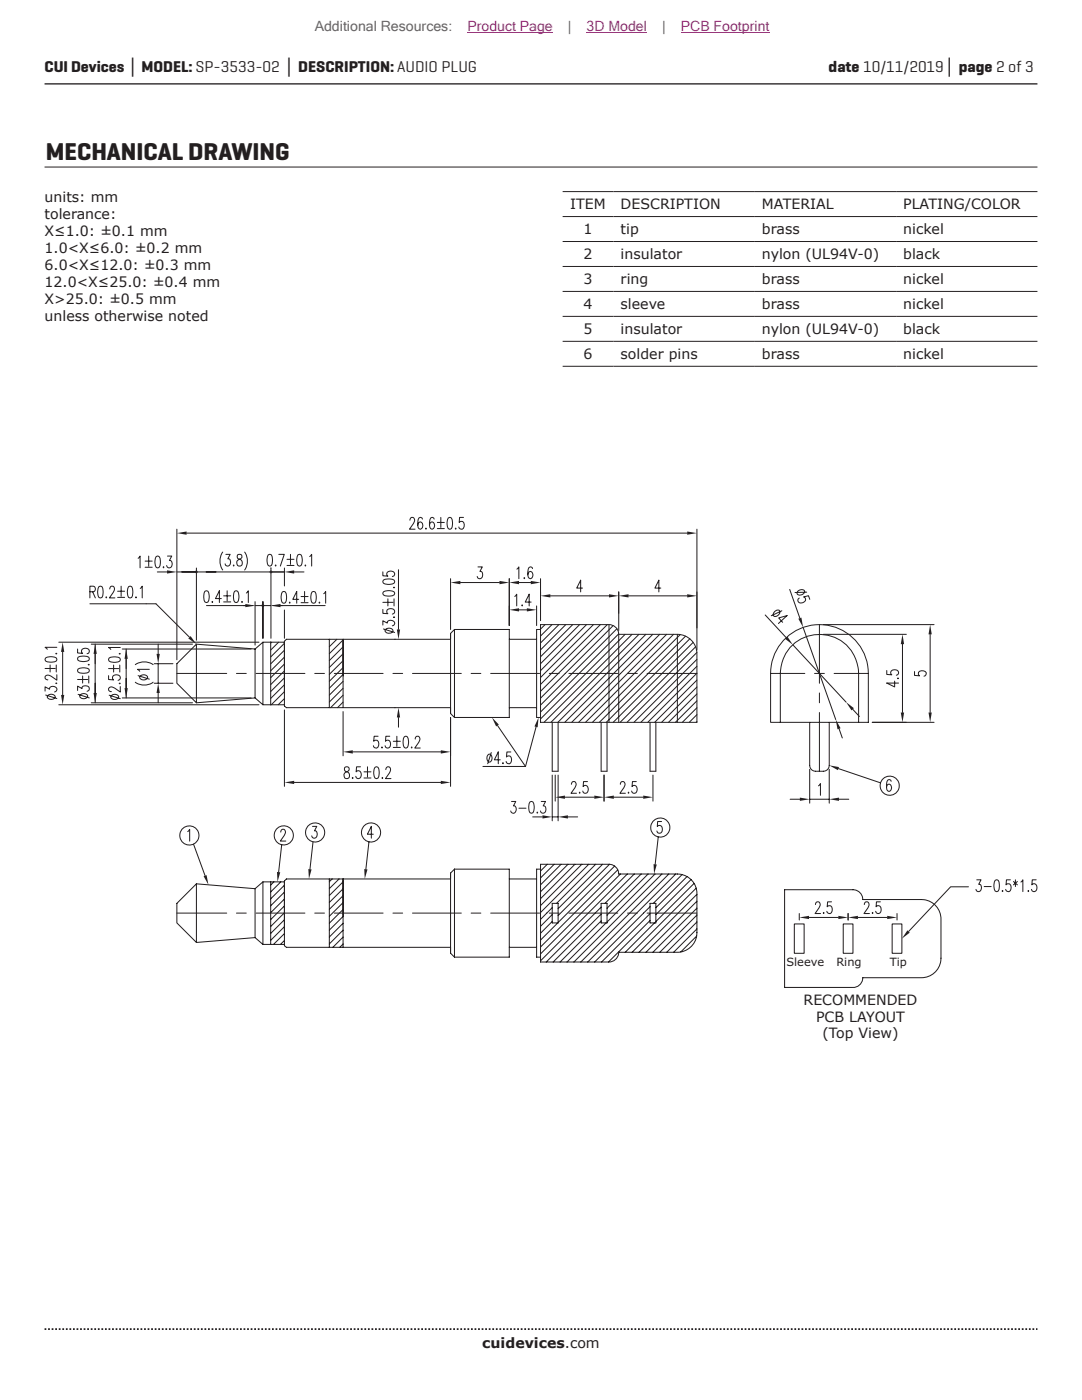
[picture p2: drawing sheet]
<svg xmlns="http://www.w3.org/2000/svg" width="216mm" height="279mm" viewBox="0 0 216 279" stroke-linecap="round" stroke-linejoin="round" font-family="sans-serif">
<path d="M8.9 16.7h198.1" fill="none" stroke="#231f20" stroke-width=".26"/>
<path d="M8.9 265.3h198.1" fill="none" stroke="#231f20" stroke-width=".35" stroke-dasharray=".4 .4 .4 .4 .4 .4" stroke-dashoffset=".7" stroke-linecap="butt"/>
<g fill="none" stroke="#231f20" stroke-width=".2">
<path d="M9 137.9v-.8l.9 .4v-.2a.82 .82 0 0 1 .8-.3 .82 .82 0 0 1 .7 .6l-.3 .4-.2 .1M9 133.4h2M9.1 131.3a2.4 2.4 0 0 1 2.1 0l.1 .4a1.21 1.21 0 0 1-1.3 .4l-.9-.2-.1-.2zM9.1 138.7l2.2 .7M9.6 138.8a.86 .86 0 0 1 1.4 .4 .86 .86 0 0 1-.9 .4 .86 .86 0 0 1-.7-.7zM10 132.7v1.4M11.1 136.4h.2zM11.1 130.4h.2zM11.2 132.7v1.4M11.3 134.7v1l-1.4-.9a.51 .51 0 0 0-.8 .1 .51 .51 0 0 0 .3 .8h.2M11.3 129.2h-2.3l.4 .4M12.5 130.1v8.6"/>
<path d="M15.5 137.8v-.9l.9 .5a.73 .73 0 0 1 .8-.5 .73 .73 0 0 1 .6 .7l-.1 .2-.3 .2M15.5 129.5v.8l1 .1a.53 .53 0 0 1 .1-.9 .73 .73 0 0 1 .9 0 .73 .73 0 0 1 .2 .8l-.3 .2M15.5 135.6h2M15.6 133.5a2.45 2.45 0 0 1 2.1 0l.1 .4a1.17 1.17 0 0 1-1.3 .5l-.9-.3-.1-.2zM15.6 131.2l.9-.3a1.16 1.16 0 0 1 1.3 .5v.2a1.46 1.46 0 0 1-1.9 .3l-.3-.1-.1-.2zM15.6 138.6l2.2 .7M16 138.7a.88 .88 0 0 1 1.5 .3 .86 .86 0 0 1-.9 .4 .86 .86 0 0 1-.7-.6zM16.5 134.9v1.4M17.6 132.6h.2zM17.7 134.9v1.4M19 128.6v11.7M21.7 134.8v.8l1 .1a.53 .53 0 0 1 .1-.9 .73 .73 0 0 1 .9-.1 .73 .73 0 0 1 .2 .9l-.3 .2"/>
<path d="M21.7 133.4h2M21.8 131.3l.9-.2a1.17 1.17 0 0 1 1.3 .5v.1a1.46 1.46 0 0 1-1.9 .4l-.4-.4zM21.8 138.7l2.2 .7M22.2 138.8a.86 .86 0 0 1 1.5 .4 .86 .86 0 0 1-.9 .4 .86 .86 0 0 1-.7-.6zM22.7 132.7v1.4M23.8 136.4h.2zM23.8 130.5h.2zM23.9 132.7v1.4M24 137v1.1l-1.1-.8a.68 .68 0 0 0-.8-.2 .68 .68 0 0 0-.4 .6l.2 .3h.3M24 129.2h-2.3l.4 .4M25.2 129.5v9.8M30.8 132.5h3.7"/>
<path d="M30.8 136.4h3.7M31.6 128.6v1.9M31.6 132.5v3.9M31.6 138.3v2M35.3 134.4h9.9M39.2 128.6l11.7 .9M47.2 134.4h1.9M50.9 139.3l-11.7 1v-11.7l-3.9 3.9v3.9l3.9 3.9M50.9 129.5v9.8l1.6 1.3h1.5M51.1 134.4h9.7M52.5 128.2v12.4M54 128.2h-1.5l-1.6 1.3"/>
<path d="M54 128.2v12.4M54 128.2h2.8M54.2 128.2l-.2 .2M55.6 128.2l-1.6 1.5M56.8 132.5l-2.8 2.8M56.8 133.9l-2.8 2.7M56.8 128.4l-2.8 2.7M56.8 129.8l-2.8 2.7M56.8 131.1l-2.8 2.8M56.8 135.3l-2.8 2.7M56.8 136.7l-2.8 2.7M56.8 138l-2.7 2.6"/>
<path d="M56.8 139.4l-1.3 1.2M62.8 134.4h1.9M65.7 127.6v13.6M65.8 127.6l-.1 .1M66.7 134.4h9.7M67.2 127.6l-1.5 1.5M68.5 131.9l-2.8 2.7M68.5 133.2l-2.8 2.8M68.5 127.7l-2.8 2.7M68.5 129.1l-2.8 2.7M68.5 130.5l-2.8 2.7M68.5 134.6l-2.8 2.7"/>
<path d="M68.5 136l-2.8 2.7M68.5 137.4l-2.8 2.7M68.5 138.7l-2.5 2.5M68.5 134.9v-7.3v13.6M78.4 134.4h1.9M82.3 134.4h9.7M89.9 127.6h-32.8l-.3 .4v12.9l.3 .3h32.8M89.9 126.4v16v-1.2M90.7 125.6h10.9v17.6h-10.9l-.8-.8M90.7 125.6l-.8 .8v1.1M90.7 125.6v17.6M94 134.4h1.9"/>
<path d="M97.9 134.4h9.8M101.6 127.6h5.5M107.9 124.7h13.6a1.95 1.95 0 0 1 2 1.9h11.7a3.9 3.9 0 0 1 3.9 3.9v13.7h-31.2zM107.9 125.6h-.8v17.6h.8M108.8 124.7l-.9 .9M109.6 134.4h2M110.1 124.7l-2.2 2.2M111.5 124.7l-3.6 3.6M112.9 124.7l-5 5M113.5 134.4h9.8M114.3 124.7l-6.4 6.4M115.7 124.7l-7.8 7.8"/>
<path d="M117 124.7l-9.1 9.1M118.4 124.7l-10.5 10.5M119.8 124.7l-11.9 11.9M121.2 124.7l-13.3 13.3M121.5 124.7v19.5M122.4 124.8l-14.5 14.5M123.1 125.5l-15.2 15.2M123.5 126.6v17.6M123.5 126.5l-15.6 15.6M124.7 126.6l-16.8 16.9M125.2 134.4h2M125.2 134.4l-9.7 9.8"/>
<path d="M126.1 126.6l-17.5 17.6M127.5 126.6l-17.6 17.6M128.9 126.6l-17.6 17.6M129.1 134.4h10M130.3 126.6l-17.6 17.6M131.6 126.6l-17.5 17.6M133 126.6l-7.8 7.8M134.4 126.6l-17.6 17.6M135.2 126.6v17.6M135.7 126.6l-17.5 17.6M136.8 127l-17.2 17.2M137.6 127.5l-16.6 16.7"/>
<path d="M138.3 128.2l-15.9 16M138.8 129.1l-15.1 15.1M139.1 130.2l-14 14M139.1 131.6l-12.6 12.6M139.1 133l-11.2 11.2M139.1 134.3l-9.8 9.9M139.1 135.7l-8.5 8.5M139.1 137.1l-7.1 7.1M139.1 138.5l-5.7 5.7M139.1 139.9l-4.3 4.3M54 140.6h2.8M68.5 140.1l-1.1 1.1"/>
<path d="M101.6 141.2h5.5M110.2 144.2v9.7h1.2v-9.7M120 144.2v9.7h1.1v-9.7M129.7 144.2v9.7h1.2v-9.7M139.1 141.2l-3 3M139.1 142.6l-1.6 1.6M139.1 144l-.2 .2M39.2 176.4l11.7 1M50.9 177.4v9.7l1.6 1.4h1.5M52.5 176v12.5M54 176v12.5M54 176h2.8"/>
<path d="M54 176h-1.5l-1.6 1.4M54.7 176l-.7 .6M56 176l-2 2M56.8 176.7l-2.8 2.7M56.8 178l-2.8 2.8M56.8 179.4l-2.8 2.7M65.7 175.4v13.7M66.3 175.4l-.6 .6M67.7 175.4l-2 1.9M68.5 176l-2.8 2.7M68.5 177.4l-2.8 2.7M68.5 178.8l-2.8 2.7"/>
<path d="M89.9 174.2v16v-1.2M89.9 175.4h-32.8l-.3 .4v12.9l.3 .4h32.8M90.7 173.5h10.9v17.5h-10.9l-.8-.8M90.7 173.5l-.8 .7v1.2M90.7 173.5v17.5M101.6 175.4h5.5M107.9 172.5h13.6a1.95 1.95 0 0 1 2 1.9h11.7a3.9 3.9 0 0 1 3.9 3.9v7.8a3.9 3.9 0 0 1-3.9 3.9h-11.7a1.95 1.95 0 0 1-2 2h-13.6zM107.9 173.5h-.8v17.5h.8M109.2 172.5l-1.3 1.3M110.6 172.5l-2.7 2.7M112 172.5l-4.1 4.1M113.3 172.5l-5.4 5.5"/>
<path d="M114.7 172.5l-6.8 6.9M116.1 172.5l-8.2 8.2M117.5 172.5l-9.6 9.6M118.9 172.5l-7.8 7.8M120.2 172.5l-8.8 8.8M121.6 172.5l-10.2 10.2M122.6 172.8l-11.2 11.3M123.3 173.6l-15.4 15.4M123.8 174.4l-15.9 16M125.2 174.4l-17.3 17.4M126.6 174.4l-5.9 5.9M127.9 174.4l-6.8 6.9"/>
<path d="M129.3 174.4l-8.2 8.2M130.7 174.4l-9.6 9.6M132.1 174.4l-17.6 17.6M133.5 174.4l-17.6 17.6M134.8 174.4l-17.5 17.6M136.1 174.5l-5.7 5.8M137.1 174.9l-6.2 6.3M137.9 175.5l-7 7M138.5 176.3l-7.6 7.6M138.9 177.3l-12.8 12.7M139.1 178.5l-11.6 11.5M139.1 179.9l-10.2 10.1"/>
<path d="M35.3 182.2h9.9M47.2 182.2h1.9M50.9 187.1l-11.7 1v-11.7l-3.9 3.9v3.9l3.9 3.9M51.1 182.2h9.7M54 188.5h2.8M56.8 180.8l-2.8 2.7M56.8 182.2l-2.8 2.7M56.8 183.6l-2.8 2.7M56.8 184.9l-2.8 2.8M56.8 186.3l-2.2 2.2M56.8 187.7l-.8 .8M62.8 182.2h1.9"/>
<path d="M66.7 182.2h9.7M68.5 180.1l-2.8 2.8M68.5 181.5l-2.8 2.7M68.5 182.7v-7.3v13.7M68.5 184.3l-2.8 2.7M68.5 187l-2.1 2.1M68.5 188.4l-.7 .7M68.5 182.9l-2.8 2.7M68.5 185.6l-2.8 2.8M78.4 182.2h1.9M82.3 182.2h9.7M94 182.2h1.9"/>
<path d="M97.9 182.2h9.8M101.6 189.1h5.5M109.6 182.2h2M110.2 181.1l-2.3 2.4M110.2 182.5l-2.3 2.4M110.2 183.9l-2.3 2.3M110.2 180.3h1.2v3.9h-1.2zM111.3 184.2l-3.4 3.4M113.5 182.2h9.8M120 181l-11 11M120 182.4l-9.6 9.6M120 183.8l-8.2 8.2"/>
<path d="M120 180.3h1.1v3.9h-1.1zM120.9 184.2l-7.8 7.8M125.2 182.2h2M129.1 182.2h10M129.7 181l-11 11M129.7 182.3l-9.7 9.7M129.7 183.7l-8.3 8.3M129.7 180.3h1.2v3.9h-1.2zM130.6 184.2l-5.8 5.8M139 186.8l-3.2 3.2M139.1 181.2l-8.8 8.8M139.1 182.6l-7.4 7.4"/>
<path d="M139.1 184l-6.1 6M139.1 185.4l-4.7 4.6"/>
</g>
<g fill="#231f20">
<path d="M31.2 130.5h.7l-.3 2z"/>
<path d="M31.6 136.4l.3 1.9h-.7z"/>
</g>
<path d="M24.4 139.3h25.7M27 136.2a3.1 3.1 0 0 0 3.6 0M27 132.6a3.1 3.1 0 0 1 3.6 0M27.6 134.8l2.2 .7M28 134.9a.86 .86 0 0 1 1.4 .4 .86 .86 0 0 1-.8 .4 .86 .86 0 0 1-.7-.6zM29.8 133.6h-2.4l.5 .4M11.7 140.6h40M18.2 140.3h20.2" fill="none" stroke="#231f20" stroke-width=".2"/>
<g fill="#231f20">
<path d="M12.2 138.7h.6l-.3 1.9z"/>
<path d="M18.7 138.3h.6l-.3 2z"/>
<path d="M24.9 137.3h.6l-.3 2z"/>
</g>
<path d="M11.7 128.2h40M18.2 128.6h20.2M24.4 129.5h25.7" fill="none" stroke="#231f20" stroke-width=".2"/>
<g fill="#231f20">
<path d="M12.5 128.2l.3 1.9h-.6z"/>
<path d="M25.2 129.5l.3 2h-.6z"/>
<path d="M19 128.6l.3 1.9h-.6z"/>
</g>
<g fill="none" stroke="#231f20" stroke-width=".2">
<path d="M27.6 111.4l.4-.4v2.3M29 112h1.4M29 113.2h1.4M29.7 111v2M31.2 111.1l.3-.1a1.18 1.18 0 0 1 .5 1.3l-.2 .9-.4 .1a1.54 1.54 0 0 1-.4-1.9zM31.4 114.1h1.9M32.6 113.1v.2zM33.4 111h.9l-.5 .9a.74 .74 0 0 1 .6 .8 .74 .74 0 0 1-.8 .6l-.4-.4M35.3 114.1h21.5M40.9 118l.4-.1a1.46 1.46 0 0 1 .4 1.9l-.2 .3-.4 .1a1.17 1.17 0 0 1-.4-1.3zM44.2 119.5h-1.2l.8-1.6v2.3M44.4 110.2a3.2 3.2 0 0 0 0 3.6"/>
<path d="M44.6 118.9h1.4M45.1 110.6h.8l-.4 .9h.2a.8 .8 0 0 1 .3 .9 .8 .8 0 0 1-.7 .6l-.4-.5M45.3 117.9v2M46.6 112.7v.3zM46.8 118l.4-.1a1.46 1.46 0 0 1 .4 1.9l-.2 .3-.4 .1a1.17 1.17 0 0 1-.4-1.3zM47.4 110.7a.58 .58 0 0 0 .5 .9 .66 .66 0 0 1 .4 .9 .66 .66 0 0 1-.9 .4l-.2-.6a.85 .85 0 0 1 .8-.8l.3-.4-.1-.4-.3-.1zM48.8 110.2a3.2 3.2 0 0 1 0 3.6M49.2 118.4l.3-.5v2.3M19 130.5v2M25.2 131.5v1.9M41.2 120.9h7.8M42.4 120v.2z"/>
<path d="M44.6 120.1h1.4M48.3 120v.2z"/>
</g>
<path d="M33.3 113.8l2 .3-2 .4z" fill="#231f20"/>
<g fill="none" stroke="#231f20" stroke-width=".2">
<path d="M53.5 110.7l.4-.1a1.17 1.17 0 0 1 .5 1.4l-.3 .9-.3 .1a1.46 1.46 0 0 1-.4-1.9zM54.1 113.4v14M55 112.7v.3zM55.6 110.6h1.1l-.8 2.4M56.3 118.1l.4-.1a1.17 1.17 0 0 1 .5 1.4l-.3 .9-.3 .1a1.49 1.49 0 0 1-.4-1.9zM57.3 111.6h1.4M57.3 112.9h1.4M58 110.6v2M59.4 110.7l.4-.1a1.46 1.46 0 0 1 .4 1.9l-.1 .4-.4 .1a1.46 1.46 0 0 1-.4-1.9zM59.6 119.6h-1.2l.8-1.6v2.4M60.1 119.1h1.4M60.8 118v2.1"/>
<path d="M60.9 112.7v.3zM61.8 111.1l.4-.5v2.4M62.3 118.1l.3-.1a1.17 1.17 0 0 1 .5 1.4l-.2 .9-.4 .1a1.46 1.46 0 0 1-.4-1.9zM64.6 118.5l.4-.5v2.4M48.6 120.9h1.9M50.9 120.1v8.6M52.5 120.9h1.5M52.5 120.1v7.3M56 120.9h8.9M56.8 121.7v5.7M57.8 120.2v.2zM60.1 120.3h1.4"/>
<path d="M63.7 120.2v.2z"/>
</g>
<g fill="#231f20">
<path d="M52.5 120.9l.2-.2v.2z"/>
<path d="M52.6 120.6l.1 .1-.2 .2z"/>
<path d="M52.5 120.6h.1l-.1 .3z"/>
<path d="M52.3 120.6h.2v.3z"/>
<path d="M52.2 120.7l.1-.1 .2 .3z"/>
<path d="M52.2 120.7l.3 .2h-.3z"/>
<path d="M52.2 120.9h.3l-.3 .1z"/>
<path d="M52.2 121l.3-.1-.2 .2z"/>
<path d="M52.5 120.9v.2h-.2z"/>
<path d="M52.5 120.9l.1 .2h-.1z"/>
<path d="M52.5 120.9l.2 .1-.1 .1z"/>
<path d="M52.5 120.9h.2v.1z"/>
<path d="M49 120.5l1.9 .4-1.9 .3z"/>
</g>
<path d="M50.9 120.9h1.6" fill="none" stroke="#231f20" stroke-width=".2"/>
<path d="M54 120.9l2-.4v.7z" fill="#231f20"/>
<path d="M54.4 120.9h2" fill="none" stroke="#231f20" stroke-width=".2"/>
<path d="M56.8 114.1l1.9-.3v.7z" fill="#231f20"/>
<path d="M56.8 113.4v3.5" fill="none" stroke="#231f20" stroke-width=".2"/>
<g fill="#231f20">
<path d="M54.1 114.1l.2-.1 .1 .1z"/>
<path d="M54.2 113.9l.1 .1-.2 .1z"/>
<path d="M54.1 113.9h.1l-.1 .2z"/>
<path d="M53.9 113.9h.2v.2z"/>
<path d="M53.8 114l.1-.1 .2 .2z"/>
<path d="M53.8 114l.3 .1h-.3z"/>
<path d="M53.8 114.1h.3l-.3 .2z"/>
<path d="M53.8 114.3l.3-.2-.2 .3z"/>
<path d="M54.1 114.1v.3h-.2z"/>
<path d="M54.1 114.1l.1 .3h-.1z"/>
<path d="M54.1 114.1l.2 .2-.1 .1z"/>
<path d="M54.1 114.1h.3l-.1 .2z"/>
</g>
<path d="M54.1 114.1h2.7M54.1 113.3v.1M58.7 114.1h2" fill="none" stroke="#231f20" stroke-width=".2"/>
<g fill="#231f20">
<path d="M39.2 114.1l.2-.1 .1 .1z"/>
<path d="M39.3 113.9l.1 .1-.2 .1z"/>
<path d="M39.2 113.9h.1l-.1 .2z"/>
<path d="M39.1 113.9h.1v.2z"/>
<path d="M39 114l.1-.1 .1 .2z"/>
<path d="M39 114l.2 .1h-.3z"/>
<path d="M38.9 114.1h.3l-.2 .2z"/>
<path d="M39 114.3l.2-.2-.1 .3z"/>
<path d="M39.2 114.1v.3h-.1z"/>
<path d="M39.2 114.1l.1 .3h-.1z"/>
<path d="M39.2 114.1l.2 .2-.1 .1z"/>
<path d="M39.2 114.1h.3l-.1 .2z"/>
</g>
<path d="M35.3 105.6v26.1M37.2 106.4h99.9M139.1 105.6v24.1" fill="none" stroke="#231f20" stroke-width=".2"/>
<g fill="#231f20">
<path d="M35.3 106.4l1.9-.3v.6z"/>
<path d="M137.1 106.1l2 .3-2 .3z"/>
</g>
<g fill="none" stroke="#231f20" stroke-width=".2">
<path d="M39.2 113.4v14.4M81.8 103.8l.1-.3a.51 .51 0 0 1 .7-.1 .51 .51 0 0 1 0 .8l-.9 1.4h1.1M84.3 103.6l-.1-.2-.4-.1a1.36 1.36 0 0 0-.4 1.5v.5l.4 .3a.75 .75 0 0 0 .6-.7 .75 .75 0 0 0-.6-.7l-.4 .3v.3M85 105.4v.2zM86.6 103.6l-.1-.2-.3-.1a1.39 1.39 0 0 0-.5 1.5l.1 .5 .4 .3a.75 .75 0 0 0 .5-.7 .75 .75 0 0 0-.5-.7l-.3 .1-.2 .5M87.3 104.3h1.4M87.3 105.5h1.4M88 103.3v2M89.4 103.4l.4-.1a1.21 1.21 0 0 1 .5 1.3l-.2 .9-.4 .1a1.46 1.46 0 0 1-.4-1.9zM90.9 105.4v.2zM92.5 103.3h-.8l-.1 1 .5-.3a.85 .85 0 0 1 .5 .9 .85 .85 0 0 1-.6 .7l-.4-.2v-.2M68.5 142v8.8"/>
<path d="M70.4 150.1h17.6M89.9 143.2v7.6"/>
</g>
<g fill="#231f20">
<path d="M88 149.7l1.9 .4-1.9 .3z"/>
<path d="M68.5 150.1l1.9-.4v.7z"/>
</g>
<path d="M56.8 141.7v15.2M58.7 156.2h29.3M75.4 146.9h-.7l-.1 1 .5-.2a.85 .85 0 0 1 .5 .8 .85 .85 0 0 1-.6 .8l-.4-.2-.1-.3M76.2 149.1v.2zM77.8 146.9h-.8l-.1 1a.52 .52 0 0 1 .5-.2 .52 .52 0 0 1 .5 .4v.3a.7 .7 0 0 1-.7 .9l-.2-.1-.2-.4M78.5 147.9h1.4M78.5 149.2h1.4M79.2 146.9v2M80.7 147.1l.4-.2a1.49 1.49 0 0 1 .3 1.9l-.1 .4-.4 .1a1.21 1.21 0 0 1-.5-1.4zM82.2 149.1v.2zM82.9 147.5v-.3a.52 .52 0 0 1 .8-.1 .52 .52 0 0 1 0 .7l-.9 1.5h1.1M89.9 143.2v13.7" fill="none" stroke="#231f20" stroke-width=".2"/>
<g fill="#231f20">
<path d="M56.8 156.2l1.9-.4v.7z"/>
<path d="M88 155.8l1.9 .4-1.9 .3z"/>
</g>
<path d="M89.9 115.5v10.1M91.9 116.3h7.8M101.6 115.5v9.3M68.8 153.2a.58 .58 0 0 0 .5 .8 .66 .66 0 0 1 .4 .9 .66 .66 0 0 1-.9 .4l-.2-.5a.84 .84 0 0 1 .8-.9l.3-.4-.1-.3-.3-.2zM70.4 155.1v.3zM71.9 153h-.8v1a.53 .53 0 0 1 .5-.2 .53 .53 0 0 1 .4 .4 .72 .72 0 0 1 0 .8 .72 .72 0 0 1-.9 .3l-.1-.4M72.6 154h1.4M72.6 155.3h1.4M73.3 153v2M74.8 153.2l.4-.2a1.18 1.18 0 0 1 .5 1.4l-.3 .9-.4 .1a1.5 1.5 0 0 1-.3-1.9zM76.3 155.1v.3zM77 153.6v-.1a.52 .52 0 0 1 .6-.5l.3 .5v.4l-1 1.5h1.1" fill="none" stroke="#231f20" stroke-width=".2"/>
<g fill="#231f20">
<path d="M89.9 116.3l2-.4v.7z"/>
<path d="M99.7 115.9l1.9 .4-1.9 .3z"/>
</g>
<path d="M95.4 113.1h.8l-.4 .9h.2a.81 .81 0 0 1 .3 .9 .81 .81 0 0 1-.7 .6l-.4-.5M101.6 120.9v3.9M103.6 121.7h1.5M107.1 120.9v3.9" fill="none" stroke="#231f20" stroke-width=".2"/>
<g fill="#231f20">
<path d="M101.6 121.7l2-.3v.6z"/>
<path d="M105.1 121.4l2 .3-2 .3z"/>
</g>
<path d="M101.6 115.5v9.3M102.7 119l.4-.4v2.3M103.6 116.3h2.3M107.9 115.5v8.4M104.2 120.7v.2zM106 120.2h-1.2l.8-1.6v2.3" fill="none" stroke="#231f20" stroke-width=".2"/>
<g fill="#231f20">
<path d="M105.9 115.9l2 .4-2 .3z"/>
<path d="M101.6 116.3l2-.4v.7z"/>
</g>
<path d="M79.5 113.7v11.9M103.1 113.6l.4-.5v2.4M104.6 115.3v.2zM106.3 113.5l-.1-.2-.4-.2a1.35 1.35 0 0 0-.5 1.6l.1 .5 .4 .3a.75 .75 0 0 0 .5-.7 .75 .75 0 0 0-.5-.8l-.2 .1-.3 .6M78.7 127.6h.2M78.7 141.2h.2M79.5 143.2v1.9" fill="none" stroke="#231f20" stroke-width=".2"/>
<g fill="#231f20">
<path d="M79.5 141.2l.3 2h-.6z"/>
<path d="M79.2 125.6h.6l-.3 2z"/>
</g>
<g fill="none" stroke="#231f20" stroke-width=".2">
<path d="M76.4 114.1v.8l1 .1a.51 .51 0 0 1-.2-.5 .51 .51 0 0 1 .3-.4 .72 .72 0 0 1 .9 0 .72 .72 0 0 1 .2 .8l-.3 .2M76.5 118.1a2.4 2.4 0 0 1 2.1 0l.1 .4a1.21 1.21 0 0 1-1.3 .5l-.9-.3-.1-.2zM76.5 115.8l.9-.3a1.04 1.04 0 0 1 1.3 .7 1.5 1.5 0 0 1-1.9 .3l-.4-.3zM77.4 119.5v1.4M78.5 117.2h.2zM78.6 119.5v1.4M76.4 124.7v-.8l.9 .4v-.2a.84 .84 0 0 1 .8-.3 .84 .84 0 0 1 .7 .7l-.3 .3-.2 .1M76.4 121.6v.8l1 .1a.52 .52 0 0 1-.2-.5 .52 .52 0 0 1 .3-.5h.3a.7 .7 0 0 1 .9 .7l-.1 .2-.3 .2M76.4 120.2h2M76.5 125.5l2.2 .7M77 125.6l.5-.2a.69 .69 0 0 1 .9 .6 .87 .87 0 0 1-.8 .4 .87 .87 0 0 1-.8-.6zM78.5 123.2h.2z"/>
<path d="M102.1 159.9h.8l-.4 .9h.2a.83 .83 0 0 1 .3 .9 .83 .83 0 0 1-.6 .6l-.4-.2-.1-.3M108 159.9h.9l-.5 .9a.73 .73 0 0 1 .5 .8 .73 .73 0 0 1-.7 .7l-.2-.1-.2-.4M110.2 154.7v9.1M111.4 154.7v9.1M103.5 161.3h1.5M105.7 160.1l.4-.2a1.46 1.46 0 0 1 .4 1.9l-.1 .4-.4 .1a1.17 1.17 0 0 1-.5-1.3zM106.3 163h1.9M107.2 162.1v.2zM110.2 163h1.2M113.3 163h2"/>
</g>
<g fill="#231f20">
<path d="M108.2 162.7l2 .3-2 .4z"/>
<path d="M111.4 163l1.9-.3v.7z"/>
</g>
<path d="M110.8 154.7v5.2M112.7 159.1h5.9M120.5 154.7v5.2" fill="none" stroke="#231f20" stroke-width=".2"/>
<g fill="#231f20">
<path d="M110.8 159.1l1.9-.3v.6z"/>
<path d="M118.6 158.8l1.9 .3-1.9 .3z"/>
</g>
<path d="M114 156.5l.1-.3a.51 .51 0 0 1 .8-.1 .51 .51 0 0 1 0 .8l-1 1.4h1.1M115.7 158.1v.2zM117.2 156h-.8v1a.52 .52 0 0 1 .5-.3 .52 .52 0 0 1 .4 .4 .73 .73 0 0 1 0 .9 .73 .73 0 0 1-.9 .2l-.1-.3M120.5 154.7v5.2M122.5 159.1h5.8M130.3 154.7v5.2" fill="none" stroke="#231f20" stroke-width=".2"/>
<g fill="#231f20">
<path d="M120.5 159.1l2-.3v.6z"/>
<path d="M128.3 158.8l2 .3-2 .3z"/>
</g>
<g fill="none" stroke="#231f20" stroke-width=".2">
<path d="M152.7 122.7l4.2 4.6M154.5 122.1a.7 .7 0 0 1 1.1-.2 .86 .86 0 0 1-.4 .9 .86 .86 0 0 1-.9 0v-.4zM156 121.9l-2.1 1M156.2 124.2l-.8-.9 1.6-.5-1.7 1.6M158.2 128.7l10.6 11.4M160.6 134.4h-6.8v9.8h19.5v-9.8h-6.9M162.5 134.4h2M163.5 124.7v11.7M163.5 138.3v2M123.8 156.5l.1-.3a.51 .51 0 0 1 .7-.1 .51 .51 0 0 1 0 .8l-.9 1.4h1.1M125.4 158.1v.2zM127 156h-.8l-.1 1a.52 .52 0 0 1 .5-.3 .52 .52 0 0 1 .5 .4 .73 .73 0 0 1 0 .9 .73 .73 0 0 1-.9 .2l-.2-.3"/>
<path d="M155.7 144.2v-9.8a7.8 7.8 0 0 1 7.8-7.8 7.8 7.8 0 0 1 7.8 7.8v9.8M161.6 144.2v8.5a1.17 1.17 0 0 0 1.1 1.2h1.6a1.17 1.17 0 0 0 1.2-1.2v-8.5M163.5 142.2v11.7M170.1 141.6l1.4 1.4"/>
</g>
<g fill="#231f20">
<path d="M168.8 140.1l1.6 1.2-.5 .5z"/>
<path d="M156.6 127.5l.5-.5 1.1 1.7z"/>
</g>
<path d="M157.7 159.5h1.9M161.6 153.5v6.8M161.6 159.5h3.9M165.5 153.5v6.8M167.4 159.5h2" fill="none" stroke="#231f20" stroke-width=".2"/>
<g fill="#231f20">
<path d="M159.6 159.2l2 .3-2 .3z"/>
<path d="M165.5 159.5l1.9-.3v.6z"/>
</g>
<path d="M164.3 124.7h22.1M185.6 126.6v15.6M163.3 156.8l.4-.4v2.3M174 144.2h12.4" fill="none" stroke="#231f20" stroke-width=".2"/>
<g fill="#231f20">
<path d="M185.3 142.2h.6l-.3 2z"/>
<path d="M185.6 124.7l.3 1.9h-.6z"/>
</g>
<path d="M164.3 126.6h16.5M180.1 128.6v13.6M182.5 134v.8l1 .1-.3-.5a.85 .85 0 0 1 .9-.5 .85 .85 0 0 1 .7 .6l-.2 .4h-.2M174 144.2h6.8" fill="none" stroke="#231f20" stroke-width=".2"/>
<g fill="#231f20">
<path d="M179.7 142.2h.7l-.3 2z"/>
<path d="M180.1 126.6l.3 2h-.7z"/>
</g>
<path d="M176.9 133.8v.8l1.1 .1a.52 .52 0 0 1-.3-.5 .52 .52 0 0 1 .4-.5 .73 .73 0 0 1 .9 0 .73 .73 0 0 1 .2 .9l-.3 .2M178.5 135.9v1.2l-1.6-.8h2.4M179.1 135.4h.2z" fill="none" stroke="#231f20" stroke-width=".2"/>
<path d="M165.5 152.7l1.9 .4-.2 .6z" fill="#231f20"/>
<g fill="none" stroke="#231f20" stroke-width=".2">
<path d="M107.9 118.1v.8M109.8 118.9h11.7M123.5 118.1v7.7M167.3 153.4l8.4 2.8M177.8 155.9l-.1-.2-.3-.1a1.36 1.36 0 0 0-.5 1.6l.1 .4 .4 .3a.75 .75 0 0 0 .5-.7 .75 .75 0 0 0-.5-.7l-.4 .3-.1 .4"/>
<circle cx="177.5" cy="156.8" r="1.91"/>
</g>
<g fill="#231f20">
<path d="M107.9 118.9l1.9-.3v.6z"/>
<path d="M121.5 118.6l2 .3-2 .3z"/>
</g>
<path d="M116.2 117.4h-1.1l.8-1.6v2.3M123.5 118.1v4.3M125.4 118.9h11.7M139.1 118.1v7.2" fill="none" stroke="#231f20" stroke-width=".2"/>
<g fill="#231f20">
<path d="M123.5 118.9l1.9-.3v.6z"/>
<path d="M137.1 118.6l2 .3-2 .3z"/>
</g>
<g fill="none" stroke="#231f20" stroke-width=".2">
<path d="M17.9 118.1h.7a.58 .58 0 0 0 .4-.6 .58 .58 0 0 0-.4-.5h-.7v2.3M18.5 118.1l.5 1.2M19.7 117.1l.4-.1a1.16 1.16 0 0 1 .5 1.3l-.2 .9-.4 .1a1.46 1.46 0 0 1-.4-1.9zM21.2 119.1v.2zM21.9 117.6l.1-.4a.51 .51 0 0 1 .7-.1 .51 .51 0 0 1 .1 .8l-1 1.4h1.1M23.5 118h1.4M23.5 119.2h1.4M24.2 117v2M25.7 117.1l.3-.1a1.16 1.16 0 0 1 .5 1.3l-.2 .9-.4 .1a1.46 1.46 0 0 1-.4-1.9zM27.1 119.1v.2zM28 117.4l.4-.4v2.3M131.9 117.4h-1.2l.8-1.6v2.3"/>
<path d="M17.9 120.5h11.3M31.1 120.5l6.7 6.7"/>
</g>
<path d="M37.6 127.4l.4-.4 1.2 1.6z" fill="#231f20"/>
<path d="M29.2 120.5h1.9" fill="none" stroke="#231f20" stroke-width=".2"/>
<path d="M40.6 174.9l.6-.3 .4 2z" fill="#231f20"/>
<path d="M38.6 168.5l2.3 6.3" fill="none" stroke="#231f20" stroke-width=".2"/>
<path d="M55.3 174l.6 .1-.5 1.9z" fill="#231f20"/>
<g fill="none" stroke="#231f20" stroke-width=".2">
<path d="M37.5 166l.3-.5v2.4M56 166.1l.1-.4a.52 .52 0 0 1 .7-.1 .52 .52 0 0 1 .1 .8l-1 1.5h1.1M56.2 168.6l-.6 5.5"/>
<circle cx="37.8" cy="166.7" r="1.92"/>
<circle cx="56.6" cy="166.7" r="1.92"/>
</g>
<path d="M61.5 173.4l.7 .1-.6 1.9z" fill="#231f20"/>
<path d="M62.5 168l-.7 5.5" fill="none" stroke="#231f20" stroke-width=".2"/>
<path d="M72.7 173.4l.6 .1-.5 1.9z" fill="#231f20"/>
<g fill="none" stroke="#231f20" stroke-width=".2">
<path d="M62.4 164.9h.8l-.4 .9a.74 .74 0 0 1 .5 .8 .74 .74 0 0 1-.7 .7l-.4-.5M73.6 168l-.6 5.5M74.5 166.5h-1.2l.8-1.6v2.4"/>
<circle cx="62.9" cy="166.1" r="1.91"/>
<circle cx="74" cy="166.1" r="1.91"/>
</g>
<path d="M130.4 172.5h.7l-.6 1.9z" fill="#231f20"/>
<g fill="none" stroke="#231f20" stroke-width=".2">
<path d="M131.3 167l-.6 5.5M132 164h-.8v1a.53 .53 0 0 1 .5-.3 .53 .53 0 0 1 .4 .4 .73 .73 0 0 1 0 .9 .73 .73 0 0 1-.9 .2l-.1-.4"/>
<circle cx="131.8" cy="165.2" r="1.91"/>
</g>
<path d="M107.5 143.2l-.2 1.9-.7-.1z" fill="#231f20"/>
<path d="M107 145.1l-2.1 7.9h-8.5" fill="none" stroke="#231f20" stroke-width=".2"/>
<path d="M98.2 143.2l1.3 1.4-.5 .4z" fill="#231f20"/>
<g fill="none" stroke="#231f20" stroke-width=".2">
<path d="M157.6 117.6l2 5.8M159.2 118.1a.82 .82 0 0 1 1.4 0 .86 .86 0 0 1-.7 .6 .86 .86 0 0 1-.9-.3zM159.5 119.4a.52 .52 0 0 0-.3 .5 .52 .52 0 0 0 .5 .4 .73 .73 0 0 0 .9-.2 .73 .73 0 0 0-.1-.9l-.1-.1 .9-.2 .3 .7M161 118.2l-2.4 .1M153.8 134.4a9.8 9.8 0 0 1 9.7-9.7 9.8 9.8 0 0 1 9.8 9.7M160.3 125.2l6.5 18.4M97.4 150.6l.2-.1a.8 .8 0 0 1 .6 .8 .8 .8 0 0 1-.6 .8 .98 .98 0 0 1-.2-1.5zM98 150.2l-.7 2.2M99.3 144.8l5.6 8.2M99.8 151.6h-1.2l.8-1.5v2.3M100.4 152.2v.2zM101.9 150.1h-.8v1l.5-.3a.85 .85 0 0 1 .5 .9 .85 .85 0 0 1-.6 .7l-.4-.2-.1-.2"/>
<path d="M167.4 145.4l.7 1.9"/>
</g>
<g fill="#231f20">
<path d="M166.8 143.6l.9 1.7-.6 .3z"/>
<path d="M159.3 123.5l.6-.2 .4 1.9z"/>
</g>
<path d="M156.6 177.6h13.6a1.96 1.96 0 0 1 2 1.9h11.7a3.9 3.9 0 0 1 3.9 3.9v7.8a3.9 3.9 0 0 1-3.9 3.9h-11.7a1.94 1.94 0 0 1-2 2h-13.6zM158.5 184.4h2v5.9h-2zM168.3 184.4h1.9v5.9h-1.9zM178 184.4h2v5.9h-2z" fill="none" stroke="#231f20" stroke-width=".2"/>
<path d="M181.1 185.7l.4 .4-1.5 1.2z" fill="#231f20"/>
<g fill="none" stroke="#231f20" stroke-width=".2">
<path d="M193.2 177h-3.5l-8.4 8.9M194.9 175.6h.9l-.5 .9h.2a.8 .8 0 0 1 .3 .8 .8 .8 0 0 1-.7 .6l-.4-.4M196.4 176.9h1.4M198.6 175.7l.4-.1a1.18 1.18 0 0 1 .4 1.3l-.2 .9-.4 .1a1.47 1.47 0 0 1-.4-1.9zM200 177.7v.2zM201.6 175.6h-.8l-.1 1 .6-.2a.85 .85 0 0 1 .5 .8 .85 .85 0 0 1-.6 .7l-.5-.2v-.2M202.2 175.9l.8 .7M202.6 175.6v1.3M203 175.9l-.8 .7M203.7 176l.4-.4v2.3M205.2 177.7v.2zM206.8 175.6h-.8l-.1 1a.52 .52 0 0 1 .5-.2 .52 .52 0 0 1 .4 .3 .73 .73 0 0 1 0 .9 .73 .73 0 0 1-.8 .2l-.2-.3"/>
<path d="M169.2 182.3v1.3M171.2 183.1h5.8M179 182.3v1.3"/>
</g>
<g fill="#231f20">
<path d="M177 182.8l2 .3-2 .3z"/>
<path d="M169.2 183.1l2-.3v.6z"/>
</g>
<path d="M175.7 180h-.8l-.1 1a.52 .52 0 0 1 .5-.3 .52 .52 0 0 1 .5 .4v.3a.61 .61 0 0 1-.2 .8 .61 .61 0 0 1-.8-.1l-.1-.2M159.5 182.3v1.3M161.4 183.1h5.9M169.2 182.3v1.3M172.5 180.5l.1-.3a.51 .51 0 0 1 .7-.1 .51 .51 0 0 1 0 .8l-.9 1.4h1.1M174.1 182.1v.2z" fill="none" stroke="#231f20" stroke-width=".2"/>
<g fill="#231f20">
<path d="M167.3 182.8l1.9 .3-1.9 .3z"/>
<path d="M159.5 183.1l1.9-.3v.6z"/>
</g>
<path d="M8.9 33.3h198.1M112.3 38.2h94.7M112.3 43.2h94.7M112.3 48.2h94.7M112.3 53.2h94.7M112.3 58.2h94.7M112.3 63.1h94.7M112.3 68.1h94.7M112.3 73.1h94.7M165.9 180h-.8v1l.5-.3a.85 .85 0 0 1 .5 .9 .85 .85 0 0 1-.6 .7l-.4-.2-.1-.2M162.7 180.5l.1-.3a.52 .52 0 0 1 .7-.1 .52 .52 0 0 1 .1 .8l-1 1.4h1.1M164.4 182.1v.2z" fill="none" stroke="#231f20" stroke-width=".2"/>
<path d="M93.3 6.5h17M117.1 6.5h12M135.8 6.5h17.8" fill="none" stroke="#bd238f" stroke-width=".2"/>
<text font-size="4.9" fill="#231f20" x="9.1" y="31.9">MECHANICAL DRAWING</text>
<g font-size="3.2" fill="#231f20">
<text x="8.9" y="14.3">CUI Devices │ MODEL: SP-3533-02 │ DESCRIPTION: AUDIO PLUG</text>
<text x="165.3" y="14.3">date 10/11/2019│ page 2 of 3</text>
</g>
<g font-size="2.8" fill="#63676b">
<text x="62.8" y="6.1">Additional Resources:</text>
<text x="113.3" y="6.1">|</text>
<text x="132.1" y="6.1">|</text>
</g>
<g font-size="2.8" fill="#bd238f">
<text x="93.3" y="6.1">Product Page</text>
<text x="117.1" y="6.1">3D Model</text>
<text x="135.8" y="6.1">PCB Footprint</text>
</g>
<g font-size="2.8" fill="#231f20">
<text x="8.9" y="40.3">units: mm</text>
<text x="113.8" y="41.8">ITEM</text>
<text x="123.8" y="41.8">DESCRIPTION</text>
<text x="152" y="41.8">MATERIAL</text>
<text x="180.2" y="41.8">PLATING/COLOR</text>
<text x="8.9" y="43.7">tolerance:</text>
<text x="8.9" y="47.1">X≤1.0: ±0.1 mm</text>
<text x="116.5" y="46.8">1</text>
<text x="123.8" y="46.8">tip</text>
<text x="152" y="46.8">brass</text>
<text x="180.2" y="46.8">nickel</text>
<text x="8.9" y="50.5">1.0&lt;X≤6.0: ±0.2 mm</text>
<text x="8.9" y="53.9">6.0&lt;X≤12.0: ±0.3 mm</text>
<text x="116.5" y="51.8">2</text>
<text x="123.8" y="51.8">insulator</text>
<text x="152" y="51.8">nylon (UL94V-0)</text>
<text x="180.2" y="51.8">black</text>
<text x="8.9" y="57.2">12.0&lt;X≤25.0: ±0.4 mm</text>
<text x="116.5" y="56.7">3</text>
<text x="123.8" y="56.7">ring</text>
<text x="152" y="56.7">brass</text>
<text x="180.2" y="56.7">nickel</text>
<text x="8.9" y="60.6">X&gt;25.0: ±0.5 mm</text>
<text x="8.9" y="64">unless otherwise noted</text>
<text x="116.5" y="61.7">4</text>
<text x="123.8" y="61.7">sleeve</text>
<text x="152" y="61.7">brass</text>
<text x="180.2" y="61.7">nickel</text>
<text x="116.5" y="66.7">5</text>
<text x="116.5" y="71.7">6</text>
<text x="123.8" y="66.7">insulator</text>
<text x="123.8" y="71.7">solder pins</text>
<text x="152" y="66.7">nylon (UL94V-0)</text>
<text x="152" y="71.7">brass</text>
<text x="180.2" y="66.7">black</text>
<text x="180.2" y="71.7">nickel</text>
<text x="160.3" y="200.5">RECOMMENDED</text>
<text x="162.8" y="203.9">PCB LAYOUT</text>
<text x="164.1" y="207.2">(Top View)</text>
<text x="96.2" y="269">cuidevices.com</text>
</g>
<g font-size="2.3" fill="#231f20">
<text x="156.9" y="192.8">Sleeve</text>
<text x="166.9" y="192.8">Ring</text>
<text x="177.5" y="192.8">Tip</text>
</g>
</svg>
